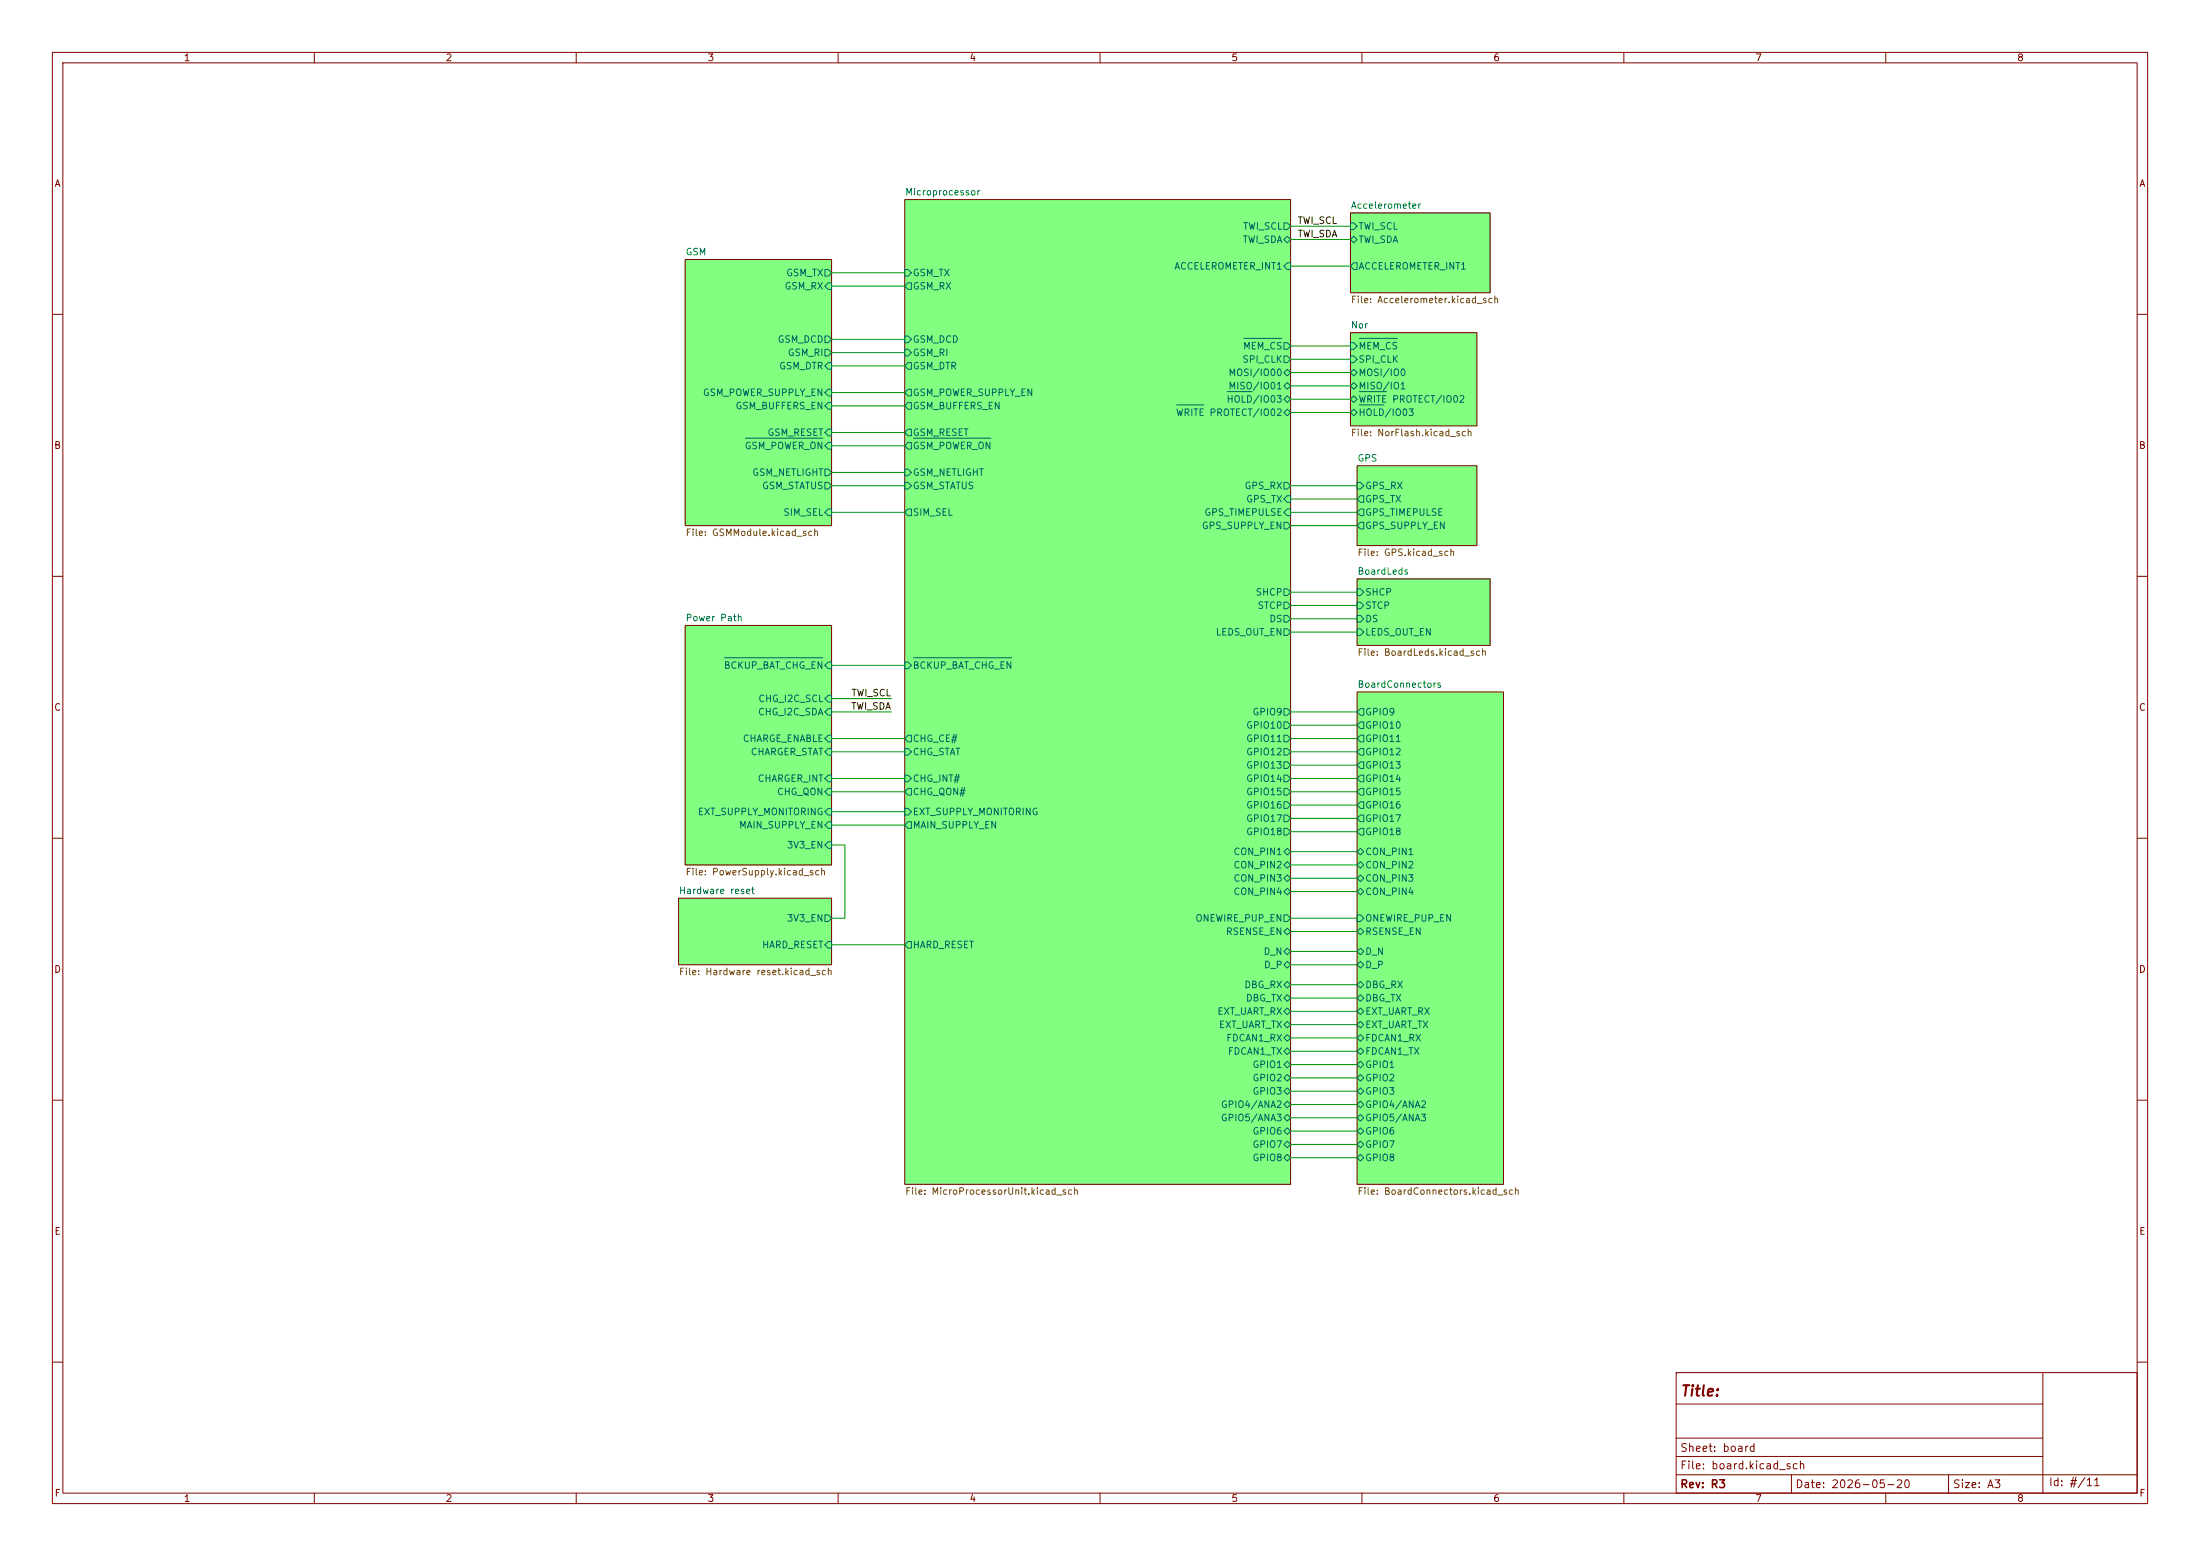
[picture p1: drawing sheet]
<svg xmlns="http://www.w3.org/2000/svg" width="420mm" height="297mm" viewBox="0 0 420 297" stroke-linecap="round" stroke-linejoin="round" font-family="sans-serif">
<g fill="none" stroke="#840000" stroke-width=".19">
<path d="M10 10h400v277h-400zM12 12h396v273h-396zM60 10v2M110 10v2M160 10v2M210 10v2M260 10v2M310 10v2M360 10v2M10 60h2M408 60h2M10 110h2"/>
<path d="M408 110h2M10 160h2M408 160h2M10 210h2M408 210h2M10 260h2M320 262h88v23h-88zM320 278h70M320 274.5h70M320 268h70M390 262v23M408 260h2"/>
<path d="M60 285v2M110 285v2M160 285v2M210 285v2M260 285v2M310 285v2M320 281.5h88M342 281.5v3.5M360 285v2M372 281.5v3.5"/>
</g>
<g fill="#80ff80" stroke="#80ff80" stroke-width=".19">
<path d="M257.8 40.6h26.7v15.3h-26.7z"/>
<path d="M259.1 88.9h22.8v15.2h-22.8z"/>
<path d="M257.8 63.5h24.1v17.8h-24.1z"/>
<path d="M130.8 49.5h27.9v50.8h-27.9z"/>
<path d="M129.5 171.5h29.2v12.7h-29.2z"/>
<path d="M259.1 110.5h25.4v12.7h-25.4z"/>
<path d="M172.7 38.1h73.7v188h-73.7z"/>
<path d="M130.8 119.4h27.9v45.7h-27.9z"/>
<path d="M259.1 132.1h27.9v94h-27.9z"/>
</g>
<path d="M172.7 38.1h73.7v188h-73.7zM130.8 49.5h27.9v50.8h-27.9zM257.8 40.6h26.7v15.3h-26.7zM257.8 63.5h24.1v17.8h-24.1zM259.1 88.9h22.8v15.2h-22.8zM130.8 119.4h27.9v45.7h-27.9zM259.1 110.5h25.4v12.7h-25.4zM259.1 132.1h27.9v94h-27.9zM129.5 171.5h29.2v12.7h-29.2z" fill="none" stroke="#800000" stroke-width=".19"/>
<g fill="none" stroke="#006464" stroke-width=".19">
<path d="M157.5 51.4h.6l.6 .7-.6 .6h-.6zM158.1 54h.6v1.2h-.6l-.6-.6zM172.7 51.4h.7l.6 .7-.6 .6h-.7zM173.4 54h.6v1.2h-.6l-.7-.6zM245.1 42.5h.6l.7 .7-.7 .6h-.6zM245.1 45.7l.6-.6 .7 .6-.7 .7zM245.7 50.2h.7v1.2h-.7l-.6-.6zM257.8 42.5h.6l.7 .7-.7 .6h-.6zM257.8 45.7l.6-.6 .7 .6-.7 .7zM258.4 50.2h.7v1.2h-.7l-.6-.6zM157.5 69.9l.6-.7h.6v1.3h-.6zM157.5 66.7h.6l.6 .6-.6 .6h-.6z"/>
<path d="M157.5 64.1h.6l.6 .7-.6 .6h-.6zM157.5 77.5l.6-.7h.6v1.3h-.6zM158.1 74.3h.6v1.3h-.6l-.6-.7zM172.7 66.7h.7l.6 .6-.6 .6h-.7zM172.7 64.1h.7l.6 .7-.6 .6h-.7zM173.4 69.2h.6v1.3h-.6l-.7-.6zM173.4 76.8h.6v1.3h-.6l-.7-.6zM173.4 74.3h.6v1.3h-.6l-.7-.7zM224.6 77.3h5.2M234.3 74.8h4.7M237.4 64.6h7.3M245.1 65.4h.6l.7 .6-.7 .7h-.6z"/>
<path d="M245.1 67.9h.6l.7 .7-.7 .6h-.6zM245.1 73.7l.6-.7 .7 .7-.7 .6zM245.1 71.1l.6-.6 .7 .6-.7 .7zM245.1 76.2l.6-.6 .7 .6-.7 .6zM245.1 78.7l.6-.6 .7 .6-.7 .7zM257.8 65.4h.6l.7 .6-.7 .7h-.6zM257.8 67.9h.6l.7 .7-.7 .6h-.6zM257.8 78.7l.6-.6 .7 .6-.7 .7zM257.8 76.2l.6-.6 .7 .6-.7 .6zM257.8 73.7l.6-.7 .7 .7-.7 .6zM257.8 71.1l.6-.6 .7 .6-.7 .7zM259.5 64.6h7.2"/>
<path d="M259.5 77.3h4.7M259.5 74.8h5.2M142.3 83.6h14.8M157.5 92.1h.6l.6 .6-.6 .6h-.6zM157.5 85.1l.6-.6h.6v1.2h-.6zM157.5 82.6l.6-.7h.6v1.3h-.6zM157.5 89.5h.6l.6 .7-.6 .6h-.6zM157.5 97.8l.6-.6h.6v1.2h-.6zM172.7 92.1h.7l.6 .6-.6 .6h-.7zM172.7 89.5h.7l.6 .7-.6 .6h-.7zM173.4 84.5h.6v1.2h-.6l-.7-.6zM173.4 81.9h.6v1.3h-.6l-.7-.6z"/>
<path d="M173.4 97.2h.6v1.2h-.6l-.7-.6zM174.4 83.6h14.8M245.1 99.7h.6l.7 .6-.7 .7h-.6zM245.1 92.1h.6l.7 .6-.7 .6h-.6zM245.7 97.2h.7v1.2h-.7l-.6-.6zM245.7 94.6h.7v1.3h-.7l-.6-.6zM259.1 92.1h.6l.6 .6-.6 .6h-.6zM259.7 94.6h.6v1.3h-.6l-.6-.6zM259.7 97.2h.6v1.2h-.6l-.6-.6zM259.7 99.7h.6v1.3h-.6l-.6-.7zM245.1 117.5h.6l.7 .6-.7 .6h-.6zM245.1 112.4h.6l.7 .6-.7 .7h-.6z"/>
<path d="M245.1 114.9h.6l.7 .7-.7 .6h-.6zM259.1 117.5h.6l.6 .6-.6 .6h-.6zM259.1 112.4h.6l.6 .6-.6 .7h-.6zM259.1 114.9h.6l.6 .7-.6 .6h-.6zM138.3 125.6h18.8M158.1 135.3h.6v1.2h-.6l-.6-.6zM158.1 132.7h.6v1.3h-.6l-.6-.6zM158.1 126.4h.6v1.2h-.6l-.6-.6zM172.7 126.4h.7l.6 .6-.6 .6h-.7zM174.4 125.6h18.7M245.1 120h.6l.7 .7-.7 .6h-.6zM245.1 135.3h.6l.7 .6-.7 .6h-.6z"/>
<path d="M245.1 137.8h.6l.7 .6-.7 .7h-.6zM259.1 120h.6l.6 .7-.6 .6h-.6zM259.7 135.3h.6v1.2h-.6l-.6-.6zM259.7 137.8h.6v1.3h-.6l-.6-.7zM157.5 157.5l.6-.7h.6v1.3h-.6zM157.5 143.5l.6-.6h.6v1.2h-.6zM157.5 154.9l.6-.6h.6v1.3h-.6zM158.1 148h.6v1.2h-.6l-.6-.6zM158.1 140.3h.6v1.3h-.6l-.6-.6zM158.1 150.5h.6v1.3h-.6l-.6-.7zM172.7 154.3h.7l.6 .6-.6 .7h-.7zM172.7 142.9h.7l.6 .6-.6 .6h-.7z"/>
<path d="M172.7 148h.7l.6 .6-.6 .6h-.7zM173.4 156.8h.6v1.3h-.6l-.7-.6zM173.4 140.3h.6v1.3h-.6l-.7-.6zM173.4 150.5h.6v1.3h-.6l-.7-.7zM245.1 140.3h.6l.7 .7-.7 .6h-.6zM245.1 142.9h.6l.7 .6-.7 .6h-.6zM245.1 145.4h.6l.7 .7-.7 .6h-.6zM245.1 148h.6l.7 .6-.7 .6h-.6zM245.1 150.5h.6l.7 .6-.7 .7h-.6zM245.1 153h.6l.7 .7-.7 .6h-.6zM245.1 155.6h.6l.7 .6-.7 .6h-.6zM245.1 158.1h.6l.7 .7-.7 .6h-.6z"/>
<path d="M259.7 140.3h.6v1.3h-.6l-.6-.6zM259.7 142.9h.6v1.2h-.6l-.6-.6zM259.7 145.4h.6v1.3h-.6l-.6-.6zM259.7 148h.6v1.2h-.6l-.6-.6zM259.7 150.5h.6v1.3h-.6l-.6-.7zM259.7 153h.6v1.3h-.6l-.6-.6zM259.7 155.6h.6v1.2h-.6l-.6-.6zM259.7 158.1h.6v1.3h-.6l-.6-.6zM157.5 174.6h.6l.6 .7-.6 .6h-.6zM158.1 160.7h.6v1.2h-.6l-.6-.6zM173.4 179.7h.6v1.3h-.6l-.7-.7zM245.1 162.6l.6-.7 .7 .7-.7 .6z"/>
<path d="M245.1 165.1l.6-.6 .7 .6-.7 .6zM245.1 167.6l.6-.6 .7 .6-.7 .7zM245.1 170.2l.6-.7 .7 .7-.7 .6zM245.1 177.8l.6-.6 .7 .6-.7 .6zM245.1 174.6h.6l.7 .7-.7 .6h-.6zM259.1 162.6l.6-.7 .6 .7-.6 .6zM259.1 165.1l.6-.6 .6 .6-.6 .6zM259.1 170.2l.6-.7 .6 .7-.6 .6zM259.1 177.8l.6-.6 .6 .6-.6 .6zM259.1 174.6h.6l.6 .7-.6 .6h-.6zM259.7 167l.6 .6-.6 .7-.6-.7zM157.5 180.3l.6-.6h.6v1.3h-.6z"/>
<path d="M245.1 184.2l.6-.7 .7 .7-.7 .6zM245.1 181.6l.6-.6 .7 .6-.7 .6zM245.1 188l.6-.7 .7 .7-.7 .6zM245.1 190.5l.6-.6 .7 .6-.7 .6zM245.1 193l.6-.6 .7 .6-.7 .7zM245.1 195.6l.6-.7 .7 .7-.7 .6zM245.1 198.1l.6-.6 .7 .6-.7 .7zM259.1 181.6l.6-.6 .6 .6-.6 .6zM259.1 184.2l.6-.7 .6 .7-.6 .6zM259.1 188l.6-.7 .6 .7-.6 .6zM259.1 193l.6-.6 .6 .6-.6 .7zM259.1 195.6l.6-.7 .6 .7-.6 .6z"/>
<path d="M259.1 198.1l.6-.6 .6 .6-.6 .7zM259.7 189.9l.6 .6-.6 .6-.6-.6zM245.1 200.7l.6-.7 .7 .7-.7 .6zM245.1 203.2l.6-.6 .7 .6-.7 .6zM245.1 205.7l.6-.6 .7 .6-.7 .7zM245.1 208.3l.6-.7 .7 .7-.7 .6zM245.1 210.8l.6-.6 .7 .6-.7 .7zM245.1 213.4l.6-.7 .7 .7-.7 .6zM245.1 215.9l.6-.6 .7 .6-.7 .6zM245.1 218.4l.6-.6 .7 .6-.7 .7zM259.1 200.7l.6-.7 .6 .7-.6 .6zM259.1 203.2l.6-.6 .6 .6-.6 .6z"/>
<path d="M259.1 205.7l.6-.6 .6 .6-.6 .7zM259.1 208.3l.6-.7 .6 .7-.6 .6zM259.1 210.8l.6-.6 .6 .6-.6 .7zM259.1 215.9l.6-.6 .6 .6-.6 .6zM259.1 218.4l.6-.6 .6 .6-.6 .7zM259.7 212.7l.6 .7-.6 .6-.6-.6zM245.1 221l.6-.7 .7 .7-.7 .6zM259.1 221l.6-.7 .6 .7-.6 .6z"/>
</g>
<g fill="none" stroke="#009600" stroke-width=".19">
<path d="M158.7 52.1h14M158.7 54.6h14M246.4 43.2h11.4M246.4 50.8h11.4M246.4 45.7h11.4M158.7 77.5h14M158.7 74.9h14M158.7 69.9h14M158.7 67.3h14M158.7 64.8h14M246.4 66h11.4M246.4 73.7h11.4"/>
<path d="M246.4 68.6h11.4M246.4 71.1h11.4M246.4 76.2h11.4M246.4 78.7h11.4M158.7 92.7h14M158.7 97.8h14M158.7 85.1h14M158.7 90.2h14M158.7 82.6h14M246.4 92.7h12.7M246.4 97.8h12.7M246.4 95.3h12.7"/>
<path d="M246.4 115.6h12.7M246.4 113h12.7M246.4 100.3h12.7M246.4 118.1h12.7M158.7 135.9h11.5M158.7 127h14M158.7 133.4h11.5M246.4 120.7h12.7M246.4 135.9h12.7M246.4 138.4h12.7M158.7 143.5h14M158.7 141h14"/>
<path d="M158.7 151.1h14M158.7 148.6h14M158.7 154.9h14M158.7 157.5h14M246.4 143.5h12.7M246.4 141h12.7M246.4 146.1h12.7M246.4 156.2h12.7M246.4 151.1h12.7M246.4 153.7h12.7M246.4 158.8h12.7M246.4 148.6h12.7"/>
<path d="M158.7 161.3h2.6v14h-2.6M246.4 175.3h12.7M246.4 167.6h12.7M246.4 165.1h12.7M246.4 170.2h12.7M246.4 177.8h12.7M246.4 162.6h12.7M158.7 180.3h14M246.4 188h12.7M246.4 181.6h12.7M246.4 190.5h12.7M246.4 184.2h12.7"/>
<path d="M246.4 193h12.7M246.4 195.6h12.7M246.4 198.1h12.7M246.4 205.7h12.7M246.4 213.4h12.7M246.4 208.3h12.7M246.4 210.8h12.7M246.4 203.2h12.7M246.4 200.7h12.7M246.4 218.4h12.7M246.4 215.9h12.7M246.4 221h12.7"/>
</g>
<text font-size="2" fill="#840000" x="320.6" y="267">Title:</text>
<g font-size="1.5" fill="#840000">
<text x="320.6" y="280.8">File: board.kicad_sch</text>
<text x="320.6" y="277.5">Sheet: board</text>
<text x="320.6" y="284.4">Rev: R3</text>
<text x="342.6" y="284.4">Date: 2026-05-20</text>
<text x="372.7" y="284.4">Size: A3</text>
<text x="391" y="284">Id: #/11</text>
</g>
<g font-size="1.3" fill="#840000">
<text x="35" y="12">1</text>
<text x="85" y="12">2</text>
<text x="135" y="12">3</text>
<text x="185" y="12">4</text>
<text x="235" y="12">5</text>
<text x="285" y="12">6</text>
<text x="335" y="12">7</text>
<text x="385" y="12">8</text>
<text x="10.3" y="36">A</text>
<text x="408.3" y="36">A</text>
<text x="10.2" y="86">B</text>
<text x="408.2" y="86">B</text>
<text x="10.2" y="136">C</text>
<text x="408.2" y="136">C</text>
<text x="10.2" y="186">D</text>
<text x="408.2" y="186">D</text>
<text x="10.3" y="236">E</text>
<text x="408.3" y="236">E</text>
<text x="10.3" y="286">F</text>
<text x="35" y="287">1</text>
<text x="85" y="287">2</text>
<text x="135" y="287">3</text>
<text x="185" y="287">4</text>
<text x="235" y="287">5</text>
<text x="285" y="287">6</text>
<text x="335" y="287">7</text>
<text x="385" y="287">8</text>
<text x="408.3" y="286">F</text>
</g>
<g font-size="1.3" fill="#006464">
<text x="172.7" y="37.6">Microprocessor</text>
<text x="257.8" y="40.1">Accelerometer</text>
<text x="237.1" y="46.7">TWI_SDA</text>
<text x="237.2" y="44.1">TWI_SCL</text>
<text x="259.2" y="44.1">TWI_SCL</text>
<text x="259.2" y="46.7">TWI_SDA</text>
<text x="130.8" y="49">GSM</text>
<text x="150" y="53">GSM_TX</text>
<text x="174.2" y="53">GSM_TX</text>
<text x="224.1" y="51.8">ACCELEROMETER_INT1</text>
<text x="259.2" y="51.8">ACCELEROMETER_INT1</text>
<text x="149.7" y="55.6">GSM_RX</text>
<text x="174.2" y="55.6">GSM_RX</text>
<text x="148.4" y="65.7">GSM_DCD</text>
<text x="174.2" y="65.7">GSM_DCD</text>
<text x="257.8" y="63">Nor</text>
<text x="148.7" y="70.8">GSM_DTR</text>
<text x="150.3" y="68.3">GSM_RI</text>
<text x="174.2" y="70.8">GSM_DTR</text>
<text x="174.2" y="68.3">GSM_RI</text>
<text x="237.1" y="69.5">SPI_CLK</text>
<text x="237.2" y="67">MEM_CS</text>
<text x="259.2" y="67">MEM_CS</text>
<text x="259.2" y="69.5">SPI_CLK</text>
<text x="134.1" y="75.9">GSM_POWER_SUPPLY_EN</text>
<text x="174.2" y="75.9">GSM_POWER_SUPPLY_EN</text>
<text x="234" y="77.2">HOLD/IO03</text>
<text x="234.4" y="74.6">MISO/IO01</text>
<text x="234.4" y="72.1">MOSI/IO00</text>
<text x="259.2" y="77.2">WRITE PROTECT/IO02</text>
<text x="259.2" y="74.6">MISO/IO1</text>
<text x="259.2" y="72.1">MOSI/IO0</text>
<text x="140.3" y="78.4">GSM_BUFFERS_EN</text>
<text x="146.4" y="83.5">GSM_RESET</text>
<text x="174.2" y="83.5">GSM_RESET</text>
<text x="174.2" y="78.4">GSM_BUFFERS_EN</text>
<text x="224.4" y="79.7">WRITE PROTECT/IO02</text>
<text x="259.2" y="79.7">HOLD/IO03</text>
<text x="142.1" y="86.1">GSM_POWER_ON</text>
<text x="174.2" y="86.1">GSM_POWER_ON</text>
<text x="259.1" y="88.4">GPS</text>
<text x="143.5" y="91.1">GSM_NETLIGHT</text>
<text x="145.4" y="93.7">GSM_STATUS</text>
<text x="174.2" y="93.7">GSM_STATUS</text>
<text x="174.2" y="91.1">GSM_NETLIGHT</text>
<text x="237.5" y="93.7">GPS_RX</text>
<text x="260.5" y="93.7">GPS_RX</text>
<text x="149.4" y="98.8">SIM_SEL</text>
<text x="174.2" y="98.8">SIM_SEL</text>
<text x="229.3" y="101.3">GPS_SUPPLY_EN</text>
<text x="229.8" y="98.8">GPS_TIMEPULSE</text>
<text x="237.8" y="96.2">GPS_TX</text>
<text x="260.5" y="96.2">GPS_TX</text>
<text x="260.5" y="98.8">GPS_TIMEPULSE</text>
<text x="260.5" y="101.3">GPS_SUPPLY_EN</text>
<text x="239.6" y="114">SHCP</text>
<text x="259.1" y="110">BoardLeds</text>
<text x="260.5" y="114">SHCP</text>
<text x="130.8" y="118.9">Power Path</text>
<text x="240" y="116.5">STCP</text>
<text x="242.2" y="119.1">DS</text>
<text x="260.5" y="119.1">DS</text>
<text x="260.5" y="116.5">STCP</text>
<text x="232" y="121.6">LEDS_OUT_EN</text>
<text x="260.5" y="121.6">LEDS_OUT_EN</text>
<text x="138.1" y="128">BCKUP_BAT_CHG_EN</text>
<text x="174.2" y="128">BCKUP_BAT_CHG_EN</text>
<text x="259.1" y="131.6">BoardConnectors</text>
<text x="144.6" y="136.9">CHG_I2C_SDA</text>
<text x="144.7" y="134.3">CHG_I2C_SCL</text>
<text x="239" y="136.9">GPIO9</text>
<text x="260.5" y="136.9">GPIO9</text>
<text x="141.7" y="141.9">CHARGE_ENABLE</text>
<text x="174.2" y="141.9">CHG_CE#</text>
<text x="237.8" y="139.4">GPIO10</text>
<text x="237.8" y="141.9">GPIO11</text>
<text x="260.5" y="139.4">GPIO10</text>
<text x="260.5" y="141.9">GPIO11</text>
<text x="143.2" y="144.5">CHARGER_STAT</text>
<text x="144.5" y="149.6">CHARGER_INT</text>
<text x="174.2" y="144.5">CHG_STAT</text>
<text x="174.2" y="149.6">CHG_INT#</text>
<text x="237.8" y="144.5">GPIO12</text>
<text x="237.8" y="147">GPIO13</text>
<text x="237.8" y="149.6">GPIO14</text>
<text x="260.5" y="144.5">GPIO12</text>
<text x="260.5" y="147">GPIO13</text>
<text x="260.5" y="149.6">GPIO14</text>
<text x="133.1" y="155.9">EXT_SUPPLY_MONITORING</text>
<text x="148.2" y="152.1">CHG_QON</text>
<text x="174.2" y="155.9">EXT_SUPPLY_MONITORING</text>
<text x="174.2" y="152.1">CHG_QON#</text>
<text x="237.8" y="152.1">GPIO15</text>
<text x="237.8" y="154.6">GPIO16</text>
<text x="260.5" y="152.1">GPIO15</text>
<text x="260.5" y="154.6">GPIO16</text>
<text x="141" y="158.4">MAIN_SUPPLY_EN</text>
<text x="174.2" y="158.4">MAIN_SUPPLY_EN</text>
<text x="237.8" y="157.2">GPIO17</text>
<text x="237.8" y="159.7">GPIO18</text>
<text x="260.5" y="157.2">GPIO17</text>
<text x="260.5" y="159.7">GPIO18</text>
<text x="150.1" y="162.3">3V3_EN</text>
<text x="235.4" y="163.5">CON_PIN1</text>
<text x="235.4" y="166.1">CON_PIN2</text>
<text x="260.5" y="163.5">CON_PIN1</text>
<text x="260.5" y="166.1">CON_PIN2</text>
<text x="129.5" y="171">Hardware reset</text>
<text x="235.4" y="168.6">CON_PIN3</text>
<text x="235.4" y="171.1">CON_PIN4</text>
<text x="260.5" y="168.6">CON_PIN3</text>
<text x="260.5" y="171.1">CON_PIN4</text>
<text x="150.1" y="176.2">3V3_EN</text>
<text x="228.1" y="176.2">ONEWIRE_PUP_EN</text>
<text x="233.9" y="178.8">RSENSE_EN</text>
<text x="260.5" y="178.8">RSENSE_EN</text>
<text x="260.5" y="176.2">ONEWIRE_PUP_EN</text>
<text x="145.4" y="181.3">HARD_RESET</text>
<text x="174.2" y="181.3">HARD_RESET</text>
<text x="241.1" y="182.6">D_N</text>
<text x="241.2" y="185.1">D_P</text>
<text x="260.5" y="182.6">D_N</text>
<text x="260.5" y="185.1">D_P</text>
<text x="237.4" y="188.9">DBG_RX</text>
<text x="237.7" y="191.5">DBG_TX</text>
<text x="260.5" y="188.9">DBG_RX</text>
<text x="260.5" y="191.5">DBG_TX</text>
<text x="232.3" y="194">EXT_UART_RX</text>
<text x="232.6" y="196.5">EXT_UART_TX</text>
<text x="260.5" y="194">EXT_UART_RX</text>
<text x="260.5" y="196.5">EXT_UART_TX</text>
<text x="234" y="199.1">FDCAN1_RX</text>
<text x="234.3" y="201.6">FDCAN1_TX</text>
<text x="260.5" y="199.1">FDCAN1_RX</text>
<text x="260.5" y="201.6">FDCAN1_TX</text>
<text x="239" y="204.2">GPIO1</text>
<text x="239" y="206.7">GPIO2</text>
<text x="239" y="209.2">GPIO3</text>
<text x="260.5" y="204.2">GPIO1</text>
<text x="260.5" y="206.7">GPIO2</text>
<text x="260.5" y="209.2">GPIO3</text>
<text x="233" y="211.8">GPIO4/ANA2</text>
<text x="233" y="214.3">GPIO5/ANA3</text>
<text x="260.5" y="211.8">GPIO4/ANA2</text>
<text x="260.5" y="214.3">GPIO5/ANA3</text>
<text x="239" y="216.9">GPIO6</text>
<text x="239" y="219.4">GPIO7</text>
<text x="239" y="221.9">GPIO8</text>
<text x="260.5" y="216.9">GPIO6</text>
<text x="260.5" y="219.4">GPIO7</text>
<text x="260.5" y="221.9">GPIO8</text>
</g>
<g font-size="1.3" fill="#0f0f0f">
<text x="247.6" y="43.1">TWI_SCL</text>
<text x="247.6" y="45.6">TWI_SDA</text>
<text x="162.4" y="135.8">TWI_SDA</text>
<text x="162.5" y="133.2">TWI_SCL</text>
</g>
<g font-size="1.3" fill="#725600">
<text x="257.8" y="58.2">File: Accelerometer.kicad_sch</text>
<text x="257.8" y="83.6">File: NorFlash.kicad_sch</text>
<text x="130.8" y="102.6">File: GSMModule.kicad_sch</text>
<text x="259.1" y="106.4">File: GPS.kicad_sch</text>
<text x="259.1" y="125.5">File: BoardLeds.kicad_sch</text>
<text x="130.8" y="167.4">File: PowerSupply.kicad_sch</text>
<text x="129.5" y="186.4">File: Hardware reset.kicad_sch</text>
<text x="172.7" y="228.4">File: MicroProcessorUnit.kicad_sch</text>
<text x="259.1" y="228.4">File: BoardConnectors.kicad_sch</text>
</g>
</svg>
